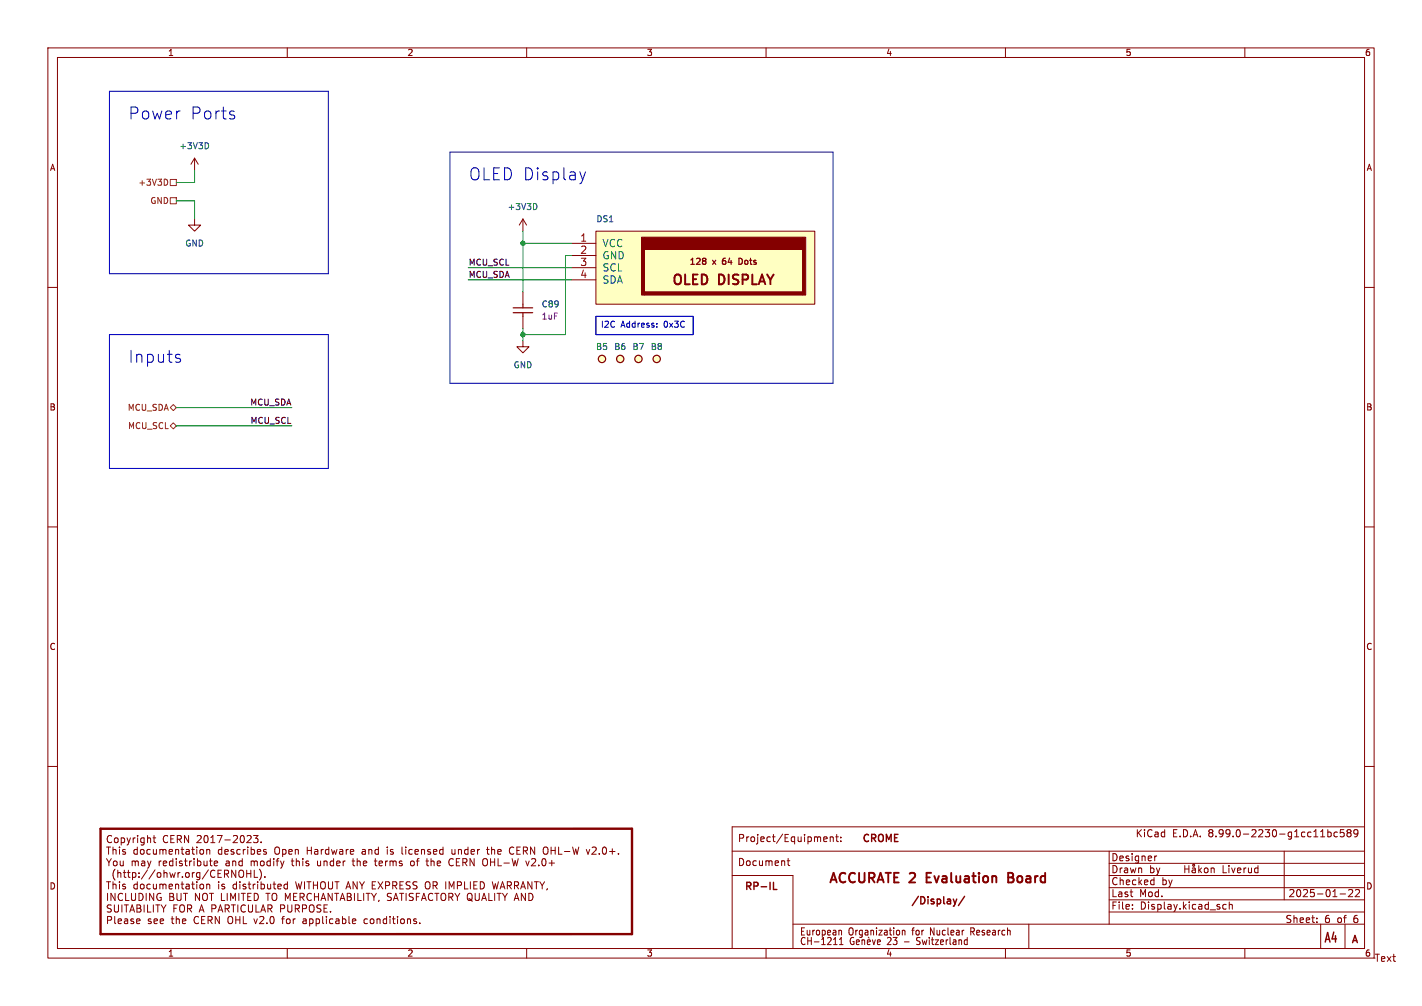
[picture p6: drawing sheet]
<svg xmlns="http://www.w3.org/2000/svg" width="297mm" height="210mm" viewBox="0 0 297 210" stroke-linecap="round" stroke-linejoin="round" font-family="sans-serif">
<g fill="none" stroke="#840000" stroke-width=".21">
<path d="M10 10h277v190h-277zM12 12h273v186h-273zM60 10v2M110 10v2M160 10v2M210 10v2M260 10v2M10 60h2M109.2 45.7l-.7 1.3M109.2 45.7l.8 1.3M109.2 45.7v2.6M285 60h2"/>
<path d="M109.2 71.1v1.3h1.3l-1.3 1.3-1.3-1.3h1.3M109.2 61v2.5M109.2 66v2.6M10 110h2M285 110h2M10 160h2M285 160h2M22.2 176.8h.9M22.2 179.2l.5 .8M22.7 176.8v1.5M23.2 179.2l-.5 .8M23.3 174.6a.71 .71 0 0 0-1 .5 .71 .71 0 0 0 .7 .8l.3-.1"/>
<path d="M23.6 176.8v1.5M23.6 177.5l.2-.2 .4 .1v.9M23.7 179.9l.3-.2 .4 .2 .1 .6-.2 .2h-.3l-.3-.1zM24 175.1l.2-.2 .4 .2 .1 .5-.2 .2-.3 .1-.2-.1zM25 176.8v.2M25 177.3v1M25.1 179.7l.1 1h.3l.2-.1M25.3 175l.4-.1 .3 .3-.1 .6h-.6M25.3 174.9v1.5M25.7 179.7v1M26.2 177.4l-.4-.1-.2 .2 .1 .3 .5 .1v.4h-.6M26.5 174.9l.4 1"/>
<path d="M26.9 175.9l-.4 .5M27.2 174.9l-.3 1M27.6 179.9l.4-.2 .2 .3M27.6 179.7v1M27.8 174.9v1M28.2 174.9l-.4 .3M28.2 180l.3-.3 .3 .1 .1 .9M28.2 180v.7M28.7 177.4l-.5-.1-.2 .3 .1 .7h.6M28.7 176.8v1.5M28.7 174.4v.2M28.7 174.9v1"/>
<path d="M29.4 177.5l.2-.2 .4 .2 .1 .5-.1 .3h-.4l-.2-.1zM29.6 179.8h.6v.9M30.1 175l-.4-.1-.3 .3 .1 .6h.6M30.1 174.9v1.2l-.3 .3-.3-.1M30.8 175.1l.2-.2 .4 .1 .1 .9M30.8 174.4v1.5M30.8 179.7l.4 1M31.4 177.4l-.4-.1-.3 .3 .1 .7h.6M31.5 179.7l-.3 1M32 174.9h.5M32 177.3l.1 1h.4l.2-.1M32.2 174.4v1.3l.3 .2"/>
<path d="M32.7 177.3v1M33.2 179.7v1M33.4 177.5l.4-.2 .2 .2M33.4 177.3v1M33.7 179.7l-.5 .3M34 177.5l.2-.2 .4 .1 .1 .9M34 177.5v.8M35 174.6a.71 .71 0 0 0-1 .5 .71 .71 0 0 0 .7 .8l.3-.1M35.3 177.8l.7-.1v-.3l-.5-.1-.2 .2 .1 .8h.6M35.7 175.1h.5M36.1 179.8l-.4-.1-.3 .3 .1 .7h.6M36.1 179.2v1.5"/>
<path d="M36.4 174.4h-.7v1.5h.7M36.7 177.5l.2-.2 .3 .1 .1 .9M36.7 177.3v1M36.8 179.2v.2M36.8 179.7v1M37 175.2l.7-.1 .2-.2-.1-.3-.8-.2v1.5M37.4 175.2l.5 .7M37.8 177.3h.6M38 179.8l-.3-.1-.2 .3v.2l.5 .1v.4h-.5M38 176.8v1.3l.4 .2M38.5 179.7h.6M38.7 179.2v1.3l.4 .2"/>
<path d="M38.9 177.4h.6v.9M39.4 174.4v1.5l-.9-1.5v1.5M39.5 177.7l-.5 .1-.2 .2 .2 .3h.5M39.6 179.7v1M40 177.3h.6M40 179.7l-.4 .3M40.2 176.8v1.3l.4 .2M40.5 179.2v.2M40.5 179.7v1M41.1 176.8v.2M41.1 177.3v1M41.2 174.6l.5-.2 .3 .4-.9 1.1h.9"/>
<path d="M41.2 179.8l.5-.1 .3 .3-.2 .7h-.6M41.2 179.2v1.5M41.8 177.5l.2-.2 .5 .2v.5l-.1 .3h-.4l-.2-.1zM42.6 179.7l.1 1h.3l.2-.1M42.7 174.6l.3-.2a.8 .8 0 0 1 .5 .8 .8 .8 0 0 1-.5 .7l-.3-.1-.1-.5zM43.2 177.5l.2-.2 .3 .1 .1 .9M43.2 177.3v1M43.2 179.7v1M43.7 179.7h.6M44 179.2v1.3l.3 .2M44 175.9h.9M44 174.8l.5-.4v1.5"/>
<path d="M45.4 174.4h1l-.7 1.5M46.3 177.4l-.4-.1-.3 .3 .1 .7h.6M46.3 176.8v1.5M47 177.8l.7-.1-.1-.3-.4-.1-.2 .2v.8h.6M47 175.3h1.1M47.2 179.8h.6l.1 .9M48.6 179.9l.2-.2 .4 .1v.9M48.6 179.7v1M48.7 174.6l.6-.2 .3 .4-.9 1.1h.9M48.8 177.4l-.3-.1-.3 .2 .1 .3 .5 .1v.4h-.6M50.2 177.4l-.5-.1-.2 .3 .1 .7h.6M50.3 174.6l.2-.2a.8 .8 0 0 1 .6 .8 .8 .8 0 0 1-.6 .7l-.2-.1-.1-.5z"/>
<path d="M50.6 179.8l-.4-.1-.3 .3 .1 .7h.6M50.6 179.2v1.5M50.8 177.3v1M51.2 177.3l-.4 .3M51.6 174.6l.6-.2 .3 .4-1 1.1h1M51.7 176.8v.2M51.7 177.3v1M52.5 176.8v1.5M52.5 177.4l.4-.1 .3 .3-.2 .7h-.5M52.5 179.7v1M52.5 179.9l.4-.2 .2 .3M53 174.4h.9l-.5 .6 .4 .1v.7l-.2 .1-.6-.1"/>
<path d="M53.1 180l.2-.3 .4 .1v.9M53.1 180v.7M53.7 177.8l.8-.1-.1-.3-.4-.1-.3 .2 .1 .8h.6M54.5 179.9l.2-.2 .4 .2 .1 .6-.2 .2h-.3l-.2-.1zM54.5 175.8v.1M55.6 177.4l-.4-.1-.2 .2 .1 .3 .5 .1v.4h-.6M56.5 179.8l-.5-.1-.3 .3 .2 .7h.6M56.5 179.2v1.5M57.2 179.2v.2M57.2 179.7v1M57.5 177l.2-.2a.5 .5 0 0 1 .7 .5v.5a.5 .5 0 0 1-.5 .5 .5 .5 0 0 1-.5-.5zM57.7 179.7h.5"/>
<path d="M58.2 179.2l-.3 .3v1.2M58.6 179.7l.4 1M59 177.4l.5-.1 .2 .3-.1 .7h-.6M59 177.3v1.5M59.3 179.7l-.3 1M60.3 177.8l.7-.1v-.3l-.5-.1-.2 .2 .1 .8h.6M60.8 179.7h.6M61 179.2v1.3l.4 .2M61.7 177.5l.2-.2 .3 .1 .1 .9M61.7 177.3v1M61.9 179.9l.2-.2 .4 .1v.9M61.9 179.2v1.5"/>
<path d="M63.2 179.2v.2M63.2 179.7v1M64.2 176.8v1.5M64.2 177.5h.8M64.5 179.8l-.4-.1-.2 .3 .1 .2 .5 .1v.4h-.6M65 176.8v1.5M65.7 177.4h.6l.1 .9M66.3 179.7l.1 1h.3l.3-.1M66.4 177.7l-.5 .1-.2 .2 .2 .3h.5M67 179.7v1M67.1 177.3v1M67.5 177.3l-.4 .3"/>
<path d="M67.7 179.9l.2-.2 .3 .1 .1 .9M67.7 179.7v1M68.7 177.4l-.5-.1-.2 .3 .1 .7h.6M68.7 176.8v1.5M69.2 177.3l.3 1 .3-.7 .3 .7 .3-1M69.7 179.8l-.5-.1-.2 .3 .1 .7h.6M69.7 179.2v1.5M71 177.4h.5l.1 .9M71.6 177.7l-.5 .1-.2 .2 .2 .3h.5M71.7 179.7v1M72.1 179.7l-.4 .3M72.3 177.3v1"/>
<path d="M72.7 177.3l-.4 .3M73.2 177.8l.7-.1-.1-.3-.4-.1-.2 .2v.8h.6M73.5 179.7h.6M73.7 179.2v1.3l.4 .2M74.6 179.9l.2-.2 .4 .1v.9M74.6 179.2v1.5M75.7 177.4h.5l.1 .9M76.3 177.7l-.5 .1-.2 .2 .2 .3h.5M77 177.5l.2-.2 .4 .1 .1 .9M77 177.3v1M78.2 179.7h.5M78.4 179.2v1.3l.3 .2"/>
<path d="M79 177.4l-.4-.1-.3 .3 .2 .7h.5M79 176.8v1.5M80.5 179.7v1M80.9 176.8v.2M80.9 177.3v1M81 179.7l-.5 .3M81.5 179.9l.4-.2 .2 .3M81.5 179.7v1M82.1 177.4l-.4-.1-.2 .2 .1 .3 .5 .1v.4h-.6M82.1 180l.2-.3 .4 .1v.9M82.1 180v.7M84 176.8v1.3l.2 .2"/>
<path d="M84 179.8l-.4-.1-.2 .3 .1 .2 .5 .1v.4h-.6M84.7 176.8v.2M84.7 177.3v1M85.8 179.9l.2-.2 .5 .2v.6l-.1 .2h-.4l-.2-.1zM86.1 177.4l-.4-.1-.3 .3 .1 .7h.6M86.7 177.8l.7-.1-.1-.3-.4-.1-.2 .2v.8h.6M87 179.7h.5M87.5 179.2l-.3 .3v1.2M88 177.5l.2-.2 .4 .1 .1 .9M88 177.3v1M89 179.7h.5M89.2 179.2v1.3l.3 .2"/>
<path d="M89.9 177.4l-.4-.1-.2 .2 .1 .3 .5 .1v.4h-.6M90 179.9l.2-.2 .4 .1 .1 .9M90 179.2v1.5M90.5 177.8l.7-.1v-.3l-.5-.1-.2 .2 .1 .8h.6M92.5 177.4l-.4-.1-.3 .3 .2 .7h.5M92.5 176.8v1.5M94.4 177.3l.1 1h.3l.2-.1M94.7 179.4a.71 .71 0 0 0-1 .5 .71 .71 0 0 0 .7 .8l.3-.1M95 177.3v1M95.3 180h.5M95.7 177.5l.3-.2 .3 .1 .1 .9M95.7 177.3v1"/>
<path d="M96 179.2h-.7v1.5h.7M97.7 177.4l-.4-.1-.3 .3 .2 .7h.5M97.7 176.8v1.5M98.4 177.8l.7-.1-.1-.3-.4-.1-.2 .2 .1 .8h.5M99 179.2v1.5l-.8-1.5v1.5M99.7 177.3v1M100.2 177.3l-.5 .3M100.9 179.5l.3-.3a.5 .5 0 0 1 .6 .5v.5a.5 .5 0 0 1-.5 .6 .5 .5 0 0 1-.5-.6zM101.6 177.3h.6M101.8 176.8v1.3l.4 .2M102.5 180h.8M102.5 179.2v1.5"/>
<path d="M102.7 177.5l.2-.2 .3 .1 .1 .9M102.7 176.8v1.5M103.3 179.2v1.5M104 177.8l.7-.1-.1-.3-.4-.1-.2 .2v.8h.6M104 179.2v1.5h.7M107 179.2l.3 1.5 .3-1 .3 1 .3-1.5M107.3 177a.71 .71 0 0 0-1 .5 .71 .71 0 0 0 .7 .8l.3-.1M108 177.5h.5M108.7 176.8h-.7v1.5h.7M109.3 177.6l.7-.1 .2-.2-.1-.3-.8-.2v1.5M109.7 177.6l.5 .7M109.8 179.7l.4 1 .3-1"/>
<path d="M111 179.4l.6-.2 .3 .5-.9 1h.9M111.7 176.8v1.5l-.9-1.5v1.5M113.3 179.4l.2-.2a.8 .8 0 0 1 .6 .8 .8 .8 0 0 1-.6 .7l-.2-.1-.1-.4zM113.5 177l.3-.2a.5 .5 0 0 1 .7 .5v.5a.5 .5 0 0 1-.5 .5 .5 .5 0 0 1-.5-.5zM115.1 177.5h.9M115.1 176.8v1.5M115.2 179.6v1.1M116 176.8v1.5M116.7 176.8v1.5h.7M117.9 177.8h1.1M119.6 176.8l.4 1.5 .2-1 .3 1 .4-1.5M122.5 177.3l.3 1 .4-1"/>
<path d="M123.7 177l.5-.2 .3 .5-.9 1h.9M125.2 178.2v.1M126 176.9l.2-.1a.8 .8 0 0 1 .5 .8 .8 .8 0 0 1-.5 .7 1 1 0 0 1-.2-1.4zM127.3 177.8h1.2M127.9 177.2v1.1M129.2 178.2v.1M152.9 177.7h132.1M164.4 179.7h.6M164.6 179.2v1.3l.4 .2M172.1 174.8l.4-.1 .3 .3-.8 .2M172.1 175.6h.6M173.4 174.8l.2-.1 .4 .1v.9"/>
<path d="M173.4 174.7v1M174.5 174.7h.6M174.8 174.2v1.3l.3 .2M175.6 175.6v.1M175.6 174.8v.1M231.7 177.7v15.2M241.2 178.7v1M241.6 178.7l-.4 .3M268.2 177.7v10.1M277.3 173.8l.5-.1 .2 .3-.1 .6h-.6M279.3 173.8l-.4-.1-.3 .3 .2 .6h.5M280.7 173.2h-.7l-.1 .7 .2-.1h.5l.2 .2-.1 .6-.2 .1-.6-.1"/>
<path d="M281.6 173.8l-.3 .3v.3l.3 .3h.3l.3-.3-.1-.4-.2-.2M281.6 173.8l-.3-.2 .3-.4h.3l.3 .3-.3 .3M281.6 173.8h.3M283.6 173.8l-.3 .3h-.3l-.2-.3 .1-.5 .4-.1 .2 .1a.99 .99 0 0 1-.3 1.4h-.3M285 172.6h-132.1v25.4M22.2 184.1h.9M22.5 186.5v1.5M22.7 184.1v1.5M22.7 180v.7M23.2 189l-.5-.1-.2 .1v.5l.6 .3 .1 .3-.2 .3-.6-.1M23.6 184.1v1.5M23.6 184.7l.2-.1h.4v1"/>
<path d="M23.9 188.9v1.2l.3 .3 .4-.1 .1-.2v-1.2M24 186.5v1.5l-.8-1.5v1.5M24 181.4a1.72 1.72 0 0 0 0 2.3M24.6 182.3l.2-.1h.4v1M24.6 181.7v1.5M25 184.1v.1M25 184.6v1M25.5 188.9v1.5M25.6 186.6a.71 .71 0 0 0-1 .5 .71 .71 0 0 0 .7 .9l.3-.2M25.7 182.2h.6M26 181.7v1.2l.3 .3M26 188.9h.8"/>
<path d="M26.2 184.6h-.4l-.2 .2 .1 .2 .5 .1v.4h-.6M26.2 186.5v1.5h.8M26.4 188.9v1.5M26.6 182.2h.6M26.8 181.7v1.2l.4 .3M27.1 190.4l.5-1.5 .5 1.5M27.2 190h.8M27.5 186.5v1.2l.2 .3h.3l.3-.3v-1.2M27.7 182.2h.4l.3 .2-.2 .7h-.5M27.7 182.2v1.5M28.6 188.9h.5l.3 .3-.3 .4 .3 .2 .1 .3-.3 .3h-.6zM28.6 189.6h.5"/>
<path d="M28.7 184.1v1.5M28.7 184.6h-.5l-.2 .3 .1 .6h.6M29 183v.2M29 182.2v.2M29 186.5a.76 .76 0 0 1 .9 .7 .76 .76 0 0 1-.9 .8zM29.5 184.6h.3l.3 .3v.4l-.3 .3-.3-.1-.2-.2zM30.1 188.9v1.5M30.2 180.1l-.5 .1-.2 .2 .2 .3h.5M30.5 186.5v1.5M30.8 181.6l-1.3 1.9M30.8 188.9v1.5h.7M31.2 180.7l-.4 .5"/>
<path d="M31.4 184.6h-.4l-.3 .3 .1 .6h.6M32 184.6l.1 .9 .4 .1 .2-.2M32 188.9v1.5M32.1 186.5v1.5l-.9-1.5v1.5M32.2 192.3l.7-.1-.1-.3-.4-.1-.2 .2v.7h.6M32.4 181.6l-1.3 1.9M32.5 188.9h.9M32.7 184.6v1M33 182.2h.3l.3 .2v.5l-.3 .3-.3-.1-.2-.2zM33 188.9v1.5M33.4 184.7l.4-.1 .2 .2M33.4 184.6v1"/>
<path d="M33.5 192.3l.7-.1-.1-.3-.4-.1-.2 .2v.7h.6M33.6 186.6a.7 .7 0 0 0-.9 .6 .7 .7 0 0 0 .9 .7l.1-.6h-.3M33.7 188.9l.5 .8M34 184.8v.8M34 184.8l.2-.2h.4l.1 1M34.1 180.2l.7-.1-.1-.3-.4-.1-.2 .3 .1 .7h.5M34.2 189.7v.7M34.2 182.3l.3-.1h.3l.1 1M34.2 181.7v1.5M34.7 188.9l-.5 .8M35.3 185.1l.7-.2v-.3h-.5l-.2 .2 .1 .7h.6M35.5 182.2l.2 1 .3-.8 .3 .8 .3-1"/>
<path d="M35.5 187.2h.5M35.5 186.5h.5l.2 .3-.2 .4 .2 .1 .1 .4-.3 .3h-.5zM35.7 191.8h.6M36 191.3v1.3l.3 .2M36.3 189.6h.5M36.7 184.6v1M36.7 184.7l.2-.1h.3l.1 1M36.8 191.3v1.5M36.8 192l.2-.2 .4 .1 .1 .9M37 186.5v1.2l.2 .3 .5-.1 .1-.2v-1.2M37 188.9h-.7v1.5M37.2 182.2v1"/>
<path d="M37.6 182.2l-.4 .2M37.6 189.1l.3-.2a.5 .5 0 0 1 .6 .5v.5a.5 .5 0 0 1-.5 .5 .5 .5 0 0 1-.5-.5zM37.8 184.6h.6M38 184.1v1.3l.4 .2M38.1 183v.2M38.1 192.3l.7-.1-.1-.3-.4-.1-.2 .2 .1 .7h.5M38.3 186.5h.9M38.7 186.5v1.5M38.8 182.3l.2-.1 .5 .1v.6l-.1 .2-.4 .1-.2-.2zM38.9 184.6h.6v1M39.2 189.7l.7-.1 .1-.2v-.4l-.8-.1v1.5M39.5 184.9l-.5 .1-.2 .2 .2 .4 .5-.1"/>
<path d="M39.5 189.7l.5 .7M40 184.6h.6M40.2 182.2v1M40.2 184.1v1.3l.4 .2M40.6 182.2l-.4 .2M41.1 184.1v.1M41.1 184.6v1M41.5 191.5a.71 .71 0 0 0-1 .5 .71 .71 0 0 0 .7 .8l.3-.1M41.6 190.4l.5-1.5 .5 1.5M41.7 186.5v1.5l-.9-1.5v1.5M41.7 182.2h-.4l-.3 .2 .2 .7h.5M41.7 182.2v1.2l-.2 .3-.4-.1"/>
<path d="M41.7 190h.8M41.8 184.7l.2-.1 .5 .1v.6l-.1 .2-.4 .1-.2-.2zM42.1 192h.5M42.4 186.7l.3-.2a.5 .5 0 0 1 .6 .5v.5a.5 .5 0 0 1-.5 .5 .5 .5 0 0 1-.5-.5zM42.8 191.3h-.7v1.5h.7M43.2 184.7l.2-.1h.3l.1 1M43.2 184.6v1M43.5 192.1l.7-.1 .1-.2-.1-.3-.7-.2v1.5M43.5 181.6l-1.3 1.9M43.7 186.5h.9M43.8 192.1l.5 .7M44.2 186.5v1.5"/>
<path d="M44.2 189.7l.8-.1 .1-.2-.1-.4-.8-.1v1.5M44.7 180.2l.8-.1-.1-.3-.4-.1-.3 .3 .1 .7h.6M44.9 181.8a.71 .71 0 0 0-1 .5 .71 .71 0 0 0 .7 .9l.3-.2M45.5 182.4h.5M45.5 190.4l.5-1.5 .5 1.5M45.7 184.1v.1M45.7 184.6v1M45.7 190h.7M45.8 191.3v1.5l-.8-1.5v1.5M46.2 181.7h-.7v1.5h.7M46.2 186.5v1.5h.8M46.9 182.4h.7l.1-.2v-.4l-.8-.1v1.5"/>
<path d="M46.9 184.6h-.4l-.2 .2 .1 .2 .5 .1v.4h-.6M47 189.7l.7-.1 .2-.2-.1-.4-.8-.1v1.5M47.2 182.4l.5 .8M47.4 189.7l.5 .7M47.5 186.5v1.5M47.8 191.4l.2-.1a.5 .5 0 0 1 .6 .5v.5a.5 .5 0 0 1-.5 .5 .5 .5 0 0 1-.5-.5v-.5zM47.9 180.1l-.5 .1-.2 .2 .2 .3h.5M48.2 188v-1.5l.5 1.1 .5-1.1v1.5M48.3 188.9h.9M48.7 188.9v1.5M49.2 181.7v1.5l-.8-1.5v1.5M49.2 191.3v1.5"/>
<path d="M49.2 192h.9M49.4 184.6h-.4l-.3 .3 .1 .6h.6M49.4 184.1v1.5M49.7 188.9v1.5M49.9 186.5v1.5M50.1 181.7h.1a.5 .5 0 0 1 .7 .5v.5a.5 .5 0 0 1-.5 .5 .5 .5 0 0 1-.5-.5v-.5zM50.1 184.1v.1M50.1 184.6v1M50.1 191.3v1.5M50.4 186.5h.8M50.8 191.3v1.5h.7M50.8 186.5v1.5"/>
<path d="M51.2 189a.71 .71 0 0 0-.9 .5 .71 .71 0 0 0 .7 .9l.2-.1M51.3 184.6h-.3l-.3 .2 .1 .2 .5 .1v.4h-.6M51.5 182.4h.9M51.5 181.7v1.5M51.7 187.2h.5M51.8 184.6h.6M51.9 188.9v1.2l.3 .3 .4-.1 .1-.2v-1.2M52 184.1v1.3l.4 .2M52.4 181.7v1.5M52.5 186.5h-.8v1.5h.8M52.9 184.6v1M53 191.8l.4 1 .3-1"/>
<path d="M53.1 181.7v1.5h.7M53.1 186.5a.76 .76 0 0 1 .9 .7 .76 .76 0 0 1-.9 .8zM53.3 184.6l-.4 .3M53.5 188.9v1.5h.7M53.8 184.1v.1M53.8 184.6v1M54.2 181.4a1.72 1.72 0 0 1 0 2.3M54.2 191.5l.6-.2 .3 .4-.9 1.1h.9M54.5 190.4l.5-1.5 .5 1.5M54.5 184.1v1.5M54.5 184.6h.5l.2 .3-.1 .6h-.6M54.6 190h.7"/>
<path d="M55.3 183v.2M55.5 186.5h.9M55.7 192.7v.1M55.9 184.6l.1 .9 .3 .1 .2-.2M56 189.7l.7-.1 .1-.2-.1-.4-.7-.1v1.5M56 186.5v1.5M56.3 189.7l.5 .7M56.5 184.6v1M56.6 191.4l.1-.1a.8 .8 0 0 1 .6 .8 .8 .8 0 0 1-.6 .7 1 1 0 0 1-.1-1.4zM57 184.6h.6M57 186.6l.2-.1a.5 .5 0 0 1 .6 .5v.5a.5 .5 0 0 1-.5 .5 .5 .5 0 0 1-.5-.5v-.5zM57.2 184.1v1.3l.4 .2"/>
<path d="M58 185.1l.7-.2v-.3h-.5l-.2 .2 .1 .7h.6M58.6 189.7l.7-.1 .2-.2-.1-.4-.8-.1v1.5M58.8 191.8h.6M59 180.7l-.4 .5M59.4 191.3l-.4 .2v1.3M59.6 188v-1.5l.5 1.1 .5-1.1v1.5M60 191.9l.3-.1 .3 .3v.4l-.3 .3-.3-.1-.2-.2zM60 198v2M60 184.6h-.4l-.3 .3 .2 .6h.5M60 184.1v1.5M60.1 188.9v1.2l.3 .3 .4-.1 .2-.2v-1.2M61.2 191.8v1"/>
<path d="M61.3 187.2h.5M61.5 191.8l-.3 .3M61.7 189.7l.7-.1 .1-.2v-.4l-.8-.1v1.5M61.7 184.1l.4 1.5 .3-1.1 .3 1.1 .3-1.5M62 186.5h-.7v1.5h.7M62 189.7l.5 .7M62.7 187.3l.7-.1 .1-.2v-.4l-.8-.1v1.5M63 187.3l.5 .7M63.2 189.7l.7-.1 .1-.2v-.4l-.8-.1v1.5M63.6 184.1v1.5M64.1 184.1h.9M64.5 184.1v1.5"/>
<path d="M64.7 189.1l.3-.2a.5 .5 0 0 1 .6 .5v.5a.5 .5 0 0 1-.5 .5 .5 .5 0 0 1-.5-.5zM65 186.6a.71 .71 0 0 0-1 .5 .71 .71 0 0 0 .7 .9l.3-.2M65.5 184.1v1.5M65.5 184.8h.8M65.7 187.2h.8M65.7 186.5v1.5M66.3 184.1v1.5M66.5 186.5v1.5M67 184.3l.3-.2a.5 .5 0 0 1 .7 .5v.5a.5 .5 0 0 1-.5 .5 .5 .5 0 0 1-.5-.5zM67 189l-.5-.1-.3 .1v.5l.7 .3 .1 .3-.3 .3-.5-.1M67 188l.5-1.5 .5 1.5M67.2 187.6h.7"/>
<path d="M67.7 189.6h.5M68.4 188.9h-.7v1.5h.7M68.6 184.1v1.2l.3 .3 .4-.1 .2-.2v-1.2M69 190.3v.1M69.4 186.5v1.5l-.9-1.5v1.5M69.9 186.5h.8M70 184.1h.8M70.3 180.2l.7-.1v-.3l-.5-.1-.2 .3 .1 .7h.6M70.3 186.5v1.5M70.4 184.1v1.5M71 188l.5-1.5 .5 1.5M71.2 187.6h.7"/>
<path d="M72.2 185.6l.5-1.5 .5 1.5M72.4 185.1h.7M72.5 187.2h.5M72.5 186.5h.5l.3 .3-.3 .4 .3 .1 .1 .4-.3 .3h-.6zM74 186.5v1.5M74.6 184.1v1.5l-.9-1.5v1.5M74.7 186.5v1.5h.8M75.1 184.1l.5 .8M75.6 184.9v.7M75.9 180.2l.7-.1-.1-.3-.4-.1-.2 .3 .1 .7h.5M76 186.5v1.5M76.1 184.1l-.5 .8"/>
<path d="M76.3 191.8l.4 .1M76.5 186.5h.8M76.7 192.7l-.4 .1M76.9 186.5v1.5M77.5 191.9l.3-.1 .3 .3v.4l-.3 .3-.3-.1-.2-.2zM77.6 186.5l.5 .8M77.7 184.8h.5M78.1 187.3v.7M78.5 184.1h-.8v1.5h.8M78.6 186.5l-.5 .8M78.7 191.8v1M79 184.1l1 1.5"/>
<path d="M79.2 180.2l.7-.1-.1-.3-.4-.1-.2 .3v.7h.6M79.2 187.9l-.2 .3M79.3 191.9l-.3-.1-.3 .2M80 184.1l-1 1.5M80.5 184.9l.7-.1 .2-.2-.1-.4-.8-.1v1.5M81.7 186.6l-.5-.1-.2 .1v.5l.6 .2 .1 .4-.2 .3-.6-.1M82 184.9l.7-.1 .2-.2-.1-.4-.8-.1v1.5M82.2 188l.5-1.5 .5 1.5M82.3 187.6h.7M82.4 184.9l.5 .7M83.5 186.5h.8M83.5 184.8h.5"/>
<path d="M83.9 186.5v1.5M84.2 184.1h-.7v1.5h.7M84.8 186.5v1.5M85.7 184.1h-.6l-.3 .3 .2 .3 .6 .3v.4l-.2 .2-.6-.1M86.3 186.6l-.6-.1-.2 .1v.5l.7 .2 .1 .4-.3 .3-.5-.1M87 187.2h.5M87.1 184.1h-.6l-.2 .1v.4l.7 .3 .1 .4-.3 .3-.6-.1M87.7 186.5h-.7v1.5M88 188l.5-1.5 .5 1.5M88.2 187.6h.7M88.9 184.3l.3-.2a.5 .5 0 0 1 .6 .5v.5a.5 .5 0 0 1-.5 .5 .5 .5 0 0 1-.5-.5zM90.4 186.6a.71 .71 0 0 0-1 .5 .71 .71 0 0 0 .7 .9l.3-.2"/>
<path d="M90.5 184.9l.7-.1 .1-.2-.1-.4-.7-.1v1.5M90.8 184.9l.5 .7M90.8 186.5h.9M91.2 186.5v1.5M91.3 180.2l.7-.1v-.3l-.5-.1-.2 .3 .1 .7h.6M92.3 186.6l.2-.1a.5 .5 0 0 1 .6 .5v.5a.5 .5 0 0 1-.5 .5 .5 .5 0 0 1-.5-.5v-.5zM93.1 184.1v1.5M93.7 187.3l.8-.1 .1-.2-.1-.4-.8-.1v1.5M93.8 185.6v-1.5l.5 1 .5-1v1.5M94.1 187.3l.5 .7M95 186.5l.5 .8M95.5 184.9l.7-.1 .2-.2-.1-.4-.8-.1v1.5"/>
<path d="M95.5 187.3v.7M96 186.5l-.5 .8M96.7 180h.7l.1-.3v-.3l-.8-.2v1.5M97 180l.5 .7M97 184.1v1.5h.7M97.7 186.7l.3-.2a.5 .5 0 0 1 .6 .5v.5a.5 .5 0 0 1-.5 .5 .5 .5 0 0 1-.5-.5zM97.9 187.6l.8 .5M98.2 184.1v1.5M99 184.8h.5M99.2 186.5v1.2l.3 .3 .5-.1 .1-.2v-1.2M99.7 184.1h-.7v1.5h.7M100.3 184.1a.76 .76 0 0 1 .9 .7 .76 .76 0 0 1-.9 .8z"/>
<path d="M100.6 188l.5-1.5 .5 1.5M100.7 187.6h.8M102.1 186.5v1.5h.7M102.8 184.1l.4 1.5 .3-1.1 .2 1.1 .4-1.5M103.3 186.5v1.5M103.8 186.5h.9M104.2 186.5v1.5M104.5 185.6l.5-1.5 .5 1.5M104.6 185.1h.7M105 186.5l.5 .8M105.2 180.2h1.2M105.5 187.3v.7"/>
<path d="M106 184.9l.7-.1 .1-.2-.1-.4-.7-.1v1.5M106 186.5l-.5 .8M106.3 184.9l.5 .7M107.4 188l.5-1.5 .5 1.5M107.5 184.9l.7-.1 .1-.2-.1-.4-.7-.1v1.5M107.5 187.6h.7M107.8 184.9l.5 .7M108.7 185.6l.5-1.5 .5 1.5M108.9 185.1h.7M109.7 186.5v1.5l-.8-1.5v1.5M110 198v2M110.5 186.5a.76 .76 0 0 1 .8 .7 .76 .76 0 0 1-.8 .8z"/>
<path d="M111.1 184.1v1.5l-.9-1.5v1.5M111.6 184.1h.9M112 184.1v1.5M112.5 180.6v.1M112.7 184.1l.5 .8M113.2 184.9v.7M113.7 184.1l-.5 .8M114.3 185.5l-.1 .3M114.7 180.2h1.1M152.9 182.8h12.7v15.2M160 198v2M165.6 192.9h119.4"/>
<path d="M174.1 197.2h.7M175.3 197.2h.8M175.4 194.2l.4 .2v.8M175.5 196.1l.2-.4v1.5M177.6 196.6l.1 .4 .3 .2 .4-.1v-.5M177.6 193.7l.4 .1M178.9 196.4v.7h.5M179.5 196.6l-.6 .1M180 196.2v1M180.6 196.4v.8M181.2 196.4v.7h.5M181.8 196.6l-.6 .1"/>
<path d="M182.2 196.2l.3 1 .3-1M183 193.8h.1M183.3 196.4v.7h.5M183.9 196.6l-.6 .1M186.6 193.8h.1M188.5 194.3l.1-.1 .4 .1v.9M188.5 194.2v1M188.9 196.6h1M201.6 196.2l.4 .1M202 197.1l-.4 .1M202 195.7v1.5M210 198v2"/>
<path d="M214.9 192.9v5.1M231.7 180.2h53.3M231.7 182.8h53.3M231.7 185.3h53.3M231.7 187.8h53.3M231.7 190.4h53.3M236.5 189.6v.2M236.5 188.9v.1M240.6 183.7l.4 .1M241 183.2v1.5M241 184.6l-.4 .1M247.5 180.7v1.5"/>
<path d="M247.5 181.4h.8M248.3 180.7v1.5M249 181.3h.6l.1 .9M249.7 181.6h-.5l-.2 .2 .2 .4 .5-.1M250.4 180.7v1.5M250.5 181.6l.5 .6M251 181.2l-.6 .6M251.6 181.3l.2-.1 .4 .1 .1 .6-.1 .2-.4 .1-.2-.1zM253 181.3l.2-.1 .3 .1 .1 .9M253 181.2v1M255.4 189.5l.3 .3 .4-.1M256.1 188.9l-.4-.1-.3 .3"/>
<path d="M256.7 188.9l.3-.1 .3 .1 .1 .9M256.7 188.3v1.5M260 198v2M262.6 181.2l.1 .1M262.7 180.7v1.5M262.7 182.1l-.1 .1M275 192.5v.1M275 191.7v.1M275.8 192.9v5.1M279.9 186.6h1.1M280.9 192.9v5.1M281.7 185.8l.5-.1 .3 .4-.9 1.1h.9"/>
<path d="M283.1 185.8l.6-.1 .3 .4-1 1.1h1"/>
<circle cx="249.3" cy="180.6" r=".21"/>
</g>
<path d="M21 173h111v22h-111z" fill="none" stroke="#840000" stroke-width=".5"/>
<path d="M161.5 184.2v1.5h.8M199.8 187.7l-.3 1M201.5 187.1l-1.3 1.9" fill="none" stroke="#840000" stroke-width=".3"/>
<path d="M210.6 183.2h.6M211.2 183.2l.3 .1M211.4 182.3l-.8-.1v2h.7M211.4 183.1l-.2 .1" fill="none" stroke="#840000" stroke-width=".4"/>
<path d="M111.9 42.6l.3 .4-.3 .7" fill="none" stroke="#006464" stroke-width=".21"/>
<g fill="none" stroke="#840000" stroke-width=".25">
<path d="M107.2 64.3h4.1M107.2 65.3h4.1M109.2 63.5v.8M109.2 65.3v.7"/>
<circle cx="125.7" cy="74.9" r=".76"/>
</g>
<circle cx="125.7" cy="74.9" r=".76" fill="#ffffc2" stroke="#ffffc2" stroke-width=".21"/>
<g fill="#ffffc2">
<path d="M124.5 48.3h45.7v15.2h-45.7z"/>
<path d="M134.6 52.1h33v8.9h-33z"/>
</g>
<path d="M40.6 33l-.7 1.3M40.6 33l.8 1.3M40.6 33v2.6M40.6 45.7v1.3h1.3l-1.3 1.3-1.2-1.3h1.2M119.4 50.8h5.1M119.4 53.3h5.1M119.4 55.9h5.1M119.4 58.4h5.1M124.5 48.3h45.7v15.2h-45.7zM134.6 52.1h33v8.9h-33z" fill="none" stroke="#840000" stroke-width=".21"/>
<g fill="#840000" stroke="#840000" stroke-width=".21">
<path d="M134 49.5h.6v12.1h-.6z"/>
<path d="M134.6 49.5h33v2.6h-33z"/>
<path d="M134.6 61h33v.6h-33z"/>
<path d="M167.6 49.5h.7v12.1h-.7z"/>
</g>
<g fill="none" stroke="#840000" stroke-width=".25">
<path d="M147.2 53.9l.2 .3-.2 .3 .2 .1v.3l-.2 .3M154.8 54l-.5-.1v1.3l.5-.1"/>
<circle cx="129.5" cy="74.9" r=".76"/>
<circle cx="133.3" cy="74.9" r=".76"/>
<circle cx="137.2" cy="74.9" r=".76"/>
</g>
<g fill="#ffffc2" stroke="#ffffc2" stroke-width=".21">
<circle cx="129.5" cy="74.9" r=".76"/>
<circle cx="137.2" cy="74.9" r=".76"/>
<circle cx="133.3" cy="74.9" r=".76"/>
</g>
<path d="M43.3 29.9l.3 .4-.3 .7" fill="none" stroke="#006464" stroke-width=".21"/>
<path d="M34.8 37.5l.2 .5-.2 .6M35.6 37.5h1.2v1.2h-1.2zM35.6 41.3h1.2v1.2h-1.2zM35.6 85.1l.6-.6 .6 .6-.6 .6zM36.2 88.3l.6 .6-.6 .6-.6-.6z" fill="none" stroke="#725600" stroke-width=".21"/>
<g fill="none" stroke="#0000c2" stroke-width=".21">
<path d="M22.9 19.1h45.7v38.1h-45.7zM48.7 24l.3 .4-.1 .3-.2 .1M48.7 23.2l.2 .1M94 31.8h80v48.2h-80zM121.1 35.9l.6 1.6M121.7 37.5l-.2 .6M122.3 35.9l-.6 1.6M22.9 69.9h45.7v27.9h-45.7zM37 74.8l.6 .1 .1 .4-.3 .3h-.5M37 74l.6 .1M124.5 66h20.3v3.9h-20.3zM137.2 68.2v.1"/>
<path d="M137.2 67.5v.1"/>
</g>
<path d="M40.6 35.6v2.5h-3.8M36.8 41.9h3.8v3.8M97.8 55.9h21.6M97.8 58.4h21.6M109.2 48.3v12.7M109.2 50.8h10.2M119.4 53.3h-1.3v16.6h-8.9M109.2 68.6v2.5M36.8 85.1h24.2M36.8 88.9h24.2" fill="none" stroke="#009600" stroke-width=".21"/>
<g fill="#009600" stroke="#009600" stroke-width=".21">
<circle cx="109.2" cy="69.9" r=".46"/>
<circle cx="109.2" cy="50.8" r=".46"/>
</g>
<g font-size="3.5" fill="#0000c2">
<text x="26.7" y="25.2">Power</text>
<text x="39.6" y="25.2">Ports</text>
<text x="97.8" y="37.9">OLED Display</text>
<text x="26.7" y="76">Inputs</text>
</g>
<g font-size="2.8" fill="#840000">
<text x="140.1" y="60">OLED</text>
<text x="150.1" y="60">DISPLAY</text>
<text x="172.8" y="184.9">ACCURATE 2</text>
<text x="194.2" y="184.9">Evaluation</text>
<text x="212.1" y="184.9">Board</text>
<text x="276.3" y="197.2">A4</text>
</g>
<g font-size="2.1" fill="#a90000">
<text x="121.1" y="50.5">1</text>
<text x="121.1" y="53.1">2</text>
<text x="121.1" y="55.6">3</text>
<text x="121.1" y="58.2">4</text>
</g>
<g font-size="2.1" fill="#006464">
<text x="125.7" y="51.8">VCC</text>
<text x="125.7" y="54.3">GND</text>
<text x="125.7" y="56.9">SCL</text>
<text x="125.7" y="59.4">SDA</text>
</g>
<g font-size="2.1" fill="#840000">
<text x="154" y="176">Project/Equipment:</text>
<text x="180" y="176.2">CROME</text>
<text x="232" y="180">Designer</text>
<text x="237.1" y="175">KiCad</text>
<text x="244.9" y="175">E.D.A.</text>
<text x="252.4" y="175">8.99.0-2230-g1cc11bc589</text>
<text x="154" y="181">Document</text>
<text x="232" y="185">Checked</text>
<text x="232" y="182.5">Drawn</text>
<text x="240" y="182.5">by</text>
<text x="242.6" y="185">by</text>
<text x="255.2" y="182.5">Liverud</text>
<text x="155.3" y="186.2">RP-IL</text>
<text x="190.1" y="189.2">/Display/</text>
<text x="232" y="190.1">File:</text>
<text x="232" y="187.5">Last</text>
<text x="237.9" y="187.5">Mod.</text>
<text x="238.1" y="190.1">Display.kicad_sch</text>
<text x="269" y="187.5">2025-01-22</text>
<text x="22" y="193">Copyright</text>
<text x="62.1" y="193">documentation</text>
<text x="79.9" y="193">describes</text>
<text x="167" y="197.5">CH-1211</text>
<text x="167" y="195.5">European</text>
<text x="177.2" y="195.5">Organization</text>
<text x="185.4" y="197.5">23</text>
<text x="190.6" y="195.5">for</text>
<text x="191.9" y="197.5">Switzerland</text>
<text x="194.5" y="195.5">Nuclear</text>
<text x="203.1" y="195.5">Research</text>
<text x="268.4" y="192.9">Sheet:</text>
<text x="276.6" y="192.9">6</text>
<text x="279.4" y="192.9">of</text>
<text x="282.1" y="197.3">A</text>
<text x="282.9" y="192.9">6</text>
<text x="287" y="201">Text</text>
</g>
<g font-size="1.8" fill="#840000">
<text x="35" y="11.9">1</text>
<text x="85" y="11.9">2</text>
<text x="135" y="11.9">3</text>
<text x="185" y="11.9">4</text>
<text x="235" y="11.9">5</text>
<text x="285" y="11.9">6</text>
<text x="10.3" y="35.9">A</text>
<text x="285.3" y="35.9">A</text>
<text x="143.8" y="55.6">128</text>
<text x="148.9" y="55.6">x</text>
<text x="151.4" y="55.6">64</text>
<text x="155.3" y="55.6">Dots</text>
<text x="10.3" y="85.9">B</text>
<text x="285.3" y="85.9">B</text>
<text x="10.3" y="135.9">C</text>
<text x="285.3" y="135.9">C</text>
<text x="10.3" y="185.9">D</text>
<text x="285.3" y="185.9">D</text>
<text x="35" y="199.9">1</text>
<text x="85" y="199.9">2</text>
<text x="135" y="199.9">3</text>
<text x="185" y="199.9">4</text>
<text x="235" y="199.9">5</text>
<text x="285" y="199.9">6</text>
</g>
<g font-size="1.8" fill="#006464">
<text x="37.4" y="31.3">+3V3D</text>
<text x="105.9" y="44">+3V3D</text>
<text x="124.5" y="46.6">DS1</text>
<text x="38.6" y="51.7">GND</text>
<text x="113" y="64.4">C89</text>
<text x="107.2" y="77.1">GND</text>
<text x="124.4" y="73.3">B5</text>
<text x="128.2" y="73.3">B6</text>
<text x="132" y="73.3">B7</text>
<text x="135.8" y="73.3">B8</text>
</g>
<g font-size="1.8" fill="#725600">
<text x="28.8" y="39">+3V3D</text>
<text x="31.3" y="42.8">GND</text>
<text x="26.6" y="86">MCU_SDA</text>
<text x="26.6" y="89.8">MCU_SCL</text>
</g>
<g font-size="1.8" fill="#0f0f0f">
<text x="97.8" y="55.5">MCU_SCL</text>
<text x="97.8" y="58.1">MCU_SDA</text>
<text x="52.2" y="84.7">MCU_SDA</text>
<text x="52.2" y="88.6">MCU_SCL</text>
</g>
<text font-size="1.8" fill="#840084" x="113" y="66.9">1uF</text>
<g font-size="1.8" fill="#0000c2">
<text x="125.4" y="68.7">I2C</text>
<text x="129.7" y="68.7">Address:</text>
<text x="138.8" y="68.7">0x3C</text>
</g>
</svg>
